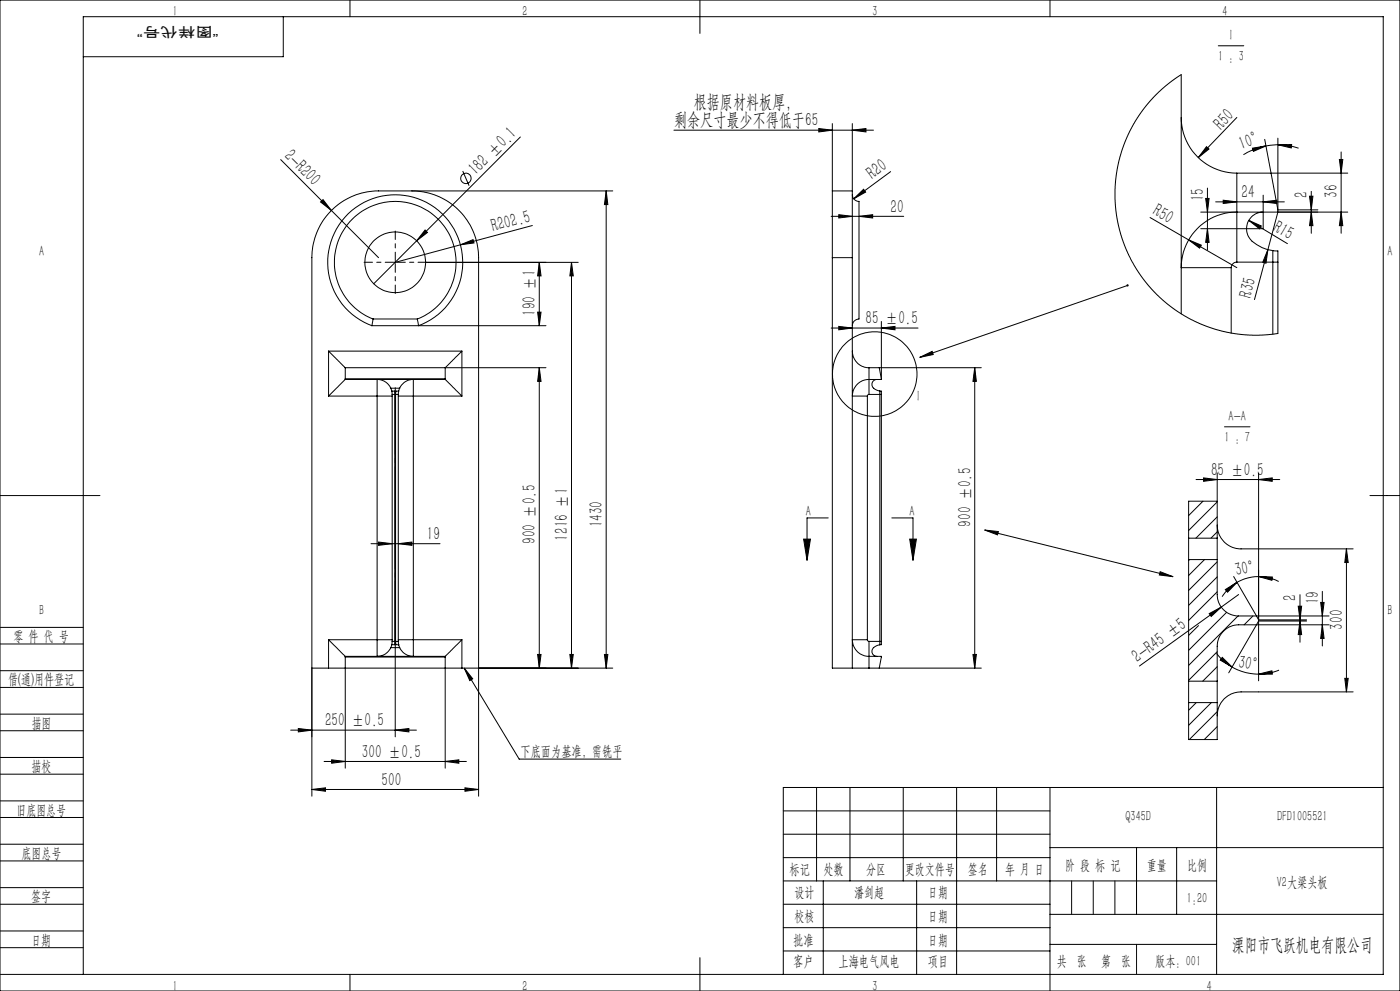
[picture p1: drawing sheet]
<svg xmlns="http://www.w3.org/2000/svg" width="420mm" height="297mm" viewBox="0 0 420 297" stroke-linecap="round" stroke-linejoin="round" font-family="sans-serif">
<g fill="none" stroke="#000" stroke-width=".3">
<path d="M0 0h420v297h-420zM85 5v12h-60M105 0v5M210 0v10M315 0v5M365.5 13.7h7.6M202.2 39h59.8M245.6 38.5l4.1 .5-4.1 .5zM249.7 37v20.2M255.7 39l4.1-.5v1zM255.7 37v20.2M354.4 35.2a16.7 16.7 0 0 0 16.7 16.7"/>
<path d="M371.1 35.2l-11.6 12M84.2 47.8l15.2 15.3M123.6 57.2a20 20 0 0 1 20 20v161.4M138.8 51.3l1.9 4.4M156.1 41.1l-44 44M181.9 57.2l.5 4.1h-1.1zM181.9 57.2v143M183.8 57.2h-70.2a20 20 0 0 0-20 20v161.4M249.7 57.2v20M249.7 57.2h6M255.7 58.4a2.18 2.18 0 0 0 2 2v35.2a2.02 2.02 0 0 0-2 2M255.7 57.2v20"/>
<path d="M256.1 59.6l3-2.9 .6 .9zM267.2 51.4l-11.1 8.2M361.7 59.5h1l-.5 4.1zM361.9 44l.8 .7-3.2 2.5zM362.2 56.4v18.5M371.1 51.9v11.7M375.7 44.4l4.1-.7-3.8 1.7zM379 58.5v10h-18.8M379.4 41.8l4 21.1h12M379.8 43.7l-2.6 .7-4.2 2M383.4 43.4l4.1-.1-.1 1zM383.4 43.4l-3.6 .3"/>
<path d="M383.4 43.4l2.5 .2 3.7 .8M383.4 41.4v22.2l-7.1 26.2M392.9 58.8h1l-.5 4.1zM393.4 57.4v12.5M401.8 47.8h1l-.5 4.1zM402.3 45.5v24.4M404.3 51.9h-33.2M96.2 60.5l.7-.7 2.5 3.3zM99.4 63.1l14.2 14.1M118.3 78.6h.5M118.6 78.3v.6M127.5 68.9l.7 .8-3.2 2.5z"/>
<path d="M127.9 78.6h45.6M138.1 73.4l3.8-1.6 .3 1zM159.7 67.6l-41.1 11M161.8 78.6l.5 4.1h-1zM161.8 78.6v19M171.4 78.6l.6 4.1h-1zM171.4 78.6v121.6M249.3 64.8h21.8M249.7 77.2v123h6M249.7 77.2h6M251.6 64.3l4.1 .5-4.1 .5zM255.7 77.2v123"/>
<path d="M257.7 64.8l4.1-.5v1zM345 65.2l26.1 15M356.6 71.9l3.8 1.6-.5 .9zM362.2 68.5l.5 4.1h-1zM364.7 60.5h20.6M367 60l4.1 .5-4.1 .5zM371.1 63.6a16.6 16.6 0 0 0-16.7 16.6h15M371.1 63.6v15M371.1 78.6a1.69 1.69 0 0 0-1.7 1.6M371.1 78.6h12.3M374.6 66l3.8 1.7-.5 .9zM374.6 66l11.6 7"/>
<path d="M379 60.5l4-.5v1zM379 63.6a5 5 0 0 0-4.7 3.2 5 5 0 0 0 1.3 5.5 11.6 11.6 0 0 0 6.2 2.8M380.4 74.8l-.6 4.1-1-.3zM381.8 75.1v25.1M381.8 75.1l1.6 .1v3.4M383.4 78.6v21.3l-3.6 .5-4.1 .1-6.3-.7-5-1.2-5.8-2.2-4.8-2.7-4.5-3.3-4.1-4-3.2-4.1-2.8-4.7-1.5-3.2-1.4-4-1-3.8-.6-3.8-.2-2.9 .1-5.5 .5-3.7 .9-3.7 1.2-3.8 1.6-3.6 1.8-3.3 2.2-3.3 2.3-2.8 2.7-2.8 3.3-2.8 3.2-2.2 .1 71.6M393.4 63.6l.5 4h-1zM402.3 63.6l.5 4h-1zM404.3 63.6h-44.1M111.5 97.6h52.3M111.9 95.6l-.4 2M111.9 95.6a18.2 18.2 0 0 1-7.9-28 18.2 18.2 0 0 1 29.1 0 18.2 18.2 0 0 1-7.9 28"/>
<path d="M111.9 95.6h13.3M125.2 95.6l.4 2a20.2 20.2 0 0 0 9.2-31.1 20.2 20.2 0 0 0-32.5 0 20.2 20.2 0 0 0 9.2 31.1M161.3 93.6h1l-.5 4zM249.3 98.3h26.1M251.6 97.8l4.1 .5-4.1 .5zM264.4 98.3l4.1-.5v1zM264.4 96.3v17.4h-3.7M338.3 85.5l-62.4 21.6M369.4 80.2v19.6M98.6 105.2l5 5M98.6 118.7h14.5M98.6 105.2h40"/>
<path d="M98.6 105.2v13.5M103.6 113.7l-5 5M103.6 110.2h60.2M103.6 110.2v3.5M103.6 113.5h30M103.6 113.7h30M113.1 118.7h4.6M113.1 118.7v73M117.2 116.3l.3 .9M117.2 116.3v-.1a4 4 0 0 0-4.1-2.3v4.8M117.2 116.3h2.7M117.5 117.2h.9"/>
<path d="M117.5 117.2l.2 1M117.7 118.2h.7M117.7 118.2v74M118.4 117.2v1M118.4 117.2h.4M118.4 118.2v74M118.7 118.2h.8M118.7 118.2v74M118.8 117.2l-.1 1M119.5 118.7h4.5M119.5 118.2v74M119.6 117.2h-.8"/>
<path d="M119.6 117.2l-.1 1M119.9 116.3l-.3 .9M119.9 116.3a4 4 0 0 1 4.1-2.4v4.8M124 118.7h14.6M124 118.7v73M133.6 113.7l5 5M138.6 105.2l-5 5v3.5M138.6 105.2v13.5M161.8 110.2l.5 4.1h-1zM161.8 110.2v90M255.7 105.2a5 5 0 0 0 5 5M260.2 118.7v73"/>
<path d="M260.7 113.7a4.8 4.8 0 0 0-4.9 5h4.4M260.7 113.7v4.5M260.7 118.2l-.5 .5M260.7 118.2h3.7M260.7 110.2v3.5M263.1 113.7a1.49 1.49 0 0 0-1.4 1 1.49 1.49 0 0 0 .4 1.6l1.8 .9M263.8 110.2l.6 3.3M263.9 117.2v76M263.9 117.2a.47 .47 0 0 1 .6 .2 .47 .47 0 0 1-.1 .6v.2M264.4 118.2v74M275.9 107.1l3.7-1.8 .4 1zM292.4 110.2v90"/>
<path d="M292.4 110.2l.5 4.1h-1zM294.4 110.2h-33.7M367.3 127.9h7.7M0 148.5h30M248.5 155.2h-6.4v12.7M267.5 155.2h6.4v12.7M295.4 158.9l4.1 .4-.2 1zM295.4 158.9l56.5 13.9M358.8 143.7h25.1M360.9 150.2l-4.3 4.3M361.1 143.2l4.1 .5-4.1 .5zM365.2 157.4a7.1 7.1 0 0 0 7.1 7.1h33.6"/>
<path d="M365.2 141.7v19.6M365.2 150.2h-8.6v11.1M365.2 150.4l-8.6 8.6M365.2 154.9l-6.4 6.4M365.2 159.4l-1.9 1.9M377.6 143.7l4.1-.5v1zM377.6 141.7v62.3M411 148.5h9M111.3 162.9h20.7M113.6 162.5l4.1 .4-4.1 .5zM119.5 162.9l4.1-.4v.9zM241.1 161.6h2l-1 6.3z"/>
<path d="M272.9 161.6h2l-1 6.3zM348.1 171.3l3.8 1.5-4.1-.5zM356.6 161.3v6.4M356.6 161.3h8.6M356.6 167.7v36.4M356.6 167.7h8.6M356.8 167.7l-.2 .3M361.4 167.7l-4.8 4.8M365.2 161.3v6.4M365.2 167.7v10.5a6.4 6.4 0 0 0 6.4 6.4h27.1M365.2 168.4l-8.6 8.5M365.2 172.9l-8.6 8.5"/>
<path d="M365.2 177.4l-8.6 8.5M367.6 176.7l3.5-2.2-2.8 3zM370.1 172.8l7.5 13h14.4M371.1 174.5l-2.5 1.9-2 2.4M371.6 178.2l-29.8 21.4M377.6 172.8l4.1 .1-.1 1zM377.6 172.8l-3.6 .5-2.9 1.2M377.6 172.8l3.1 .4 2.9 1.1M390 178.2v14.3M396.7 177.2v16.4M403.9 164.5v42.9M403.9 164.5l.6 4.1h-1.1z"/>
<path d="M0 193h25M0 188h25M98.6 191.7l5 5M98.6 191.7h14.5M98.6 191.7v8.5M103.6 196.7v33.5M103.6 196.9h30M103.6 196.7h30M113.1 191.7v4.1a.58 .58 0 0 0 .1 .8 .58 .58 0 0 0 .7 0 4.3 4.3 0 0 0 3.3-2.5M113.1 191.7h4.6M117.2 194.1h2.7M117.5 193.2l-.3 .9"/>
<path d="M117.7 192.2l-.2 1M117.7 192.2h.7M118.4 193.2h-.9M118.4 193.2h.4M118.4 192.2v1M118.6 194.2v26.6M118.7 192.2l.1 1M118.7 192.2h.8M118.8 193.2h.8M119.5 192.2l.1 1M119.5 191.7h4.5M119.6 193.2l.3 .9"/>
<path d="M124 191.7v4.1a.54 .54 0 0 1 0 .7 .54 .54 0 0 1-.6 .2 4.5 4.5 0 0 1-3.5-2.6M124 191.7h14.6M133.6 196.7v33.5M138.6 191.7l-5 5M138.6 191.7v8.5M161.3 196.1h1l-.5 4.1zM171 196.1h1l-.6 4.1zM181.3 196.1h1.1l-.5 4.1zM260.2 191.7h-4.4a4.8 4.8 0 0 0 4.9 5M260.2 191.7l.5 .5M260.7 192.2v4.5M260.7 196.7h3.7l-.6 3.5"/>
<path d="M260.7 192.2h3.7M260.7 196.7v3.5M263.9 193.2a2.12 2.12 0 0 0-2.3 2.4l.5 .8 1 .3M264.4 192.2v1h-.5M291.9 196.1h1l-.5 4.1zM359.6 187.5l-3 2.9M362.8 183.9l3.6-1.9-3 2.7zM364.9 195.8l2 2.1 2.7 2M365.2 195.3l-8.6 8.6M365.2 199.8l-4.4 4.3M366.7 197l2.9 2.9-3.5-2.1zM368 183.5l-11.4 11.4"/>
<path d="M369.6 199.9l3.9 1.6 4.1 .5M371.4 184.6l-14.8 14.8M375.9 184.6l-2.7 2.7M389.5 181.7h1l-.5 4.1zM390 186.1l.5 4.1h-1zM392 186.1h-14.4l-9 15.5M396.2 180.5h1l-.5 4.1zM396.7 187.3l.5 4h-1zM398.7 187.3h-27.1a6.5 6.5 0 0 0-6.4 6.4v10.4M0 206h25M0 201h25M0 219h25"/>
<path d="M0 214h25M87.2 218.8h37.7M89.5 218.3l4.1 .5-4.1 .6zM93.6 200.2h5M98.6 200.2h40M118.6 218.8l4.1-.5v1.1zM138.6 200.2h45.2M139.3 200.2l2.5 3.2-.9 .6zM139.3 200.2l16.5 27.3h30.4M255.7 200.2h5M260.7 200.2h33.7M356.6 204.1v6.5"/>
<path d="M356.6 210.6v11h8.6v-11M356.6 204.1h8.6M356.6 210.6h8.6M358.9 210.6l-2.3 2.3M363.4 210.6l-6.8 6.8M365.2 204.1v6.5M365.2 213.3l-8.4 8.3M365.2 217.8l-3.9 3.8M377.6 202l4-1 .1 1zM383.7 200.8l-2.7 .9-3.4 .3M403.4 203.3h1.1l-.6 4.1zM405.9 207.4h-33.6a7.1 7.1 0 0 0-7.1 7.1"/>
<path d="M0 232h25M0 227h25M93.6 236.6l4-.5v1zM93.6 236.6h50M97.2 228.2h42.7M99.5 227.7l4.1 .5-4.1 .5zM133.6 228.2l4.1-.5v1zM139.5 236.1l4.1 .5-4.1 .5zM245 236v28M255 236v28M271 236v28M287 236v56"/>
<path d="M299 236v28M315 236v61M365 236v56M415 236h-180v56M0 245h25M0 240h25M0 258h25M0 253h25M235 257h80M235 243h80M235 250h80M315 254h100"/>
<path d="M341 254v20M353 254v20M0 271h25M0 266h25M0 279h25M235 271h80M235 264h130M235 278h80M247 264v28M275 264v28M315 274h100M0 284h25"/>
<path d="M0 292h415v-287h-390v287M105 292v5M210 287v10M235 285h80M315 283h50"/>
<circle cx="139.8" cy="53.5" r="1.56"/>
<circle cx="118.6" cy="78.6" r="9.1"/>
<circle cx="262.4" cy="112.1" r="12.7"/>
</g>
<path d="M118.1 78.6h-8.9M118.6 78.1v-8.9M118.6 79.1v8.8M119.1 78.6h8.8" fill="none" stroke="#000" stroke-width=".3" stroke-dasharray="30.5 1.3 1.3 1.3" stroke-dashoffset="28"/>
<path d="M118.6 116.2v78" fill="none" stroke="#000" stroke-width=".3" stroke-dasharray="30.5 1.3 1.3 1.3" stroke-dashoffset="10.5"/>
<path d="M321.5 264v10M328 264v10M334.5 264v10M341 283v9" fill="none" stroke="#0a0605" stroke-width=".3"/>
<g fill="#000">
<path d="M256.1 59.6l3-2.9 .6 .9zM361.9 44l.8 .7-3.2 2.5zM96.2 60.5l.7-.7 2.5 3.3zM127.5 68.9l.7 .8-3.2 2.5zM138.1 73.4l3.8-1.6 .3 1zM356.6 71.9l3.8 1.6-.5 .9zM374.6 66l3.8 1.7-.5 .9zM380.4 74.8l-.6 4.1-1-.3zM362.8 183.9l3.6-1.9-3 2.7z"/>
<path d="M255.7 39l4.1-.5v1zM245.6 38.5l4.1 .5-4.1 .5zM257.7 64.8l4.1-.5v1zM251.6 64.3l4.1 .5-4.1 .5z"/>
<path d="M383.4 43.4l4.1-.1-.1 1zM375.7 44.4l4.1-.7-3.8 1.7z"/>
<path d="M161.8 78.6l.5 4.1h-1zM161.3 93.6h1l-.5 4z"/>
<path d="M362.2 68.5l.5 4.1h-1zM361.7 59.5h1l-.5 4.1z"/>
<path d="M379 60.5l4-.5v1zM367 60l4.1 .5-4.1 .5z"/>
<path d="M393.4 63.6l.5 4h-1zM392.9 58.8h1l-.5 4.1zM403.4 203.3h1.1l-.6 4.1zM403.9 164.5l.6 4.1h-1.1z"/>
<path d="M251.6 97.8l4.1 .5-4.1 .5zM264.4 98.3l4.1-.5v1z"/>
<path d="M161.8 110.2l.5 4.1h-1zM161.3 196.1h1l-.5 4.1zM401.8 47.8h1l-.5 4.1zM402.3 63.6l.5 4h-1z"/>
<path d="M361.1 143.2l4.1 .5-4.1 .5zM377.6 143.7l4.1-.5v1z"/>
<path d="M272.9 161.6h2l-1 6.3zM241.1 161.6h2l-1 6.3z"/>
<path d="M377.6 172.8l4.1 .1-.1 1zM367.6 176.7l3.5-2.2-2.8 3z"/>
<path d="M366.7 197l2.9 2.9-3.5-2.1zM377.6 202l4-1 .1 1z"/>
<path d="M396.2 180.5h1l-.5 4.1zM396.7 187.3l.5 4h-1zM389.5 181.7h1l-.5 4.1zM390 186.1l.5 4.1h-1z"/>
<path d="M118.6 218.8l4.1-.5v1.1zM89.5 218.3l4.1 .5-4.1 .6z"/>
<path d="M139.3 200.2l2.5 3.2-.9 .6zM338.1 85.2a.35 .35 0 0 0-.2 .5 .35 .35 0 0 0 .5 .2 .35 .35 0 0 0 .2-.5l-.3 .1 .3-.2zM275.9 107.1l3.7-1.8 .4 1zM348.1 171.3l3.8 1.5-4.1-.5zM295.4 158.9l4.1 .4-.2 1z"/>
<path d="M181.3 196.1h1.1l-.5 4.1zM181.9 57.2l.5 4.1h-1.1zM171 196.1h1l-.6 4.1zM171.4 78.6l.6 4.1h-1z"/>
<path d="M291.9 196.1h1l-.5 4.1zM292.4 110.2l.5 4.1h-1z"/>
<path d="M93.6 236.6l4-.5v1zM139.5 236.1l4.1 .5-4.1 .5zM99.5 227.7l4.1 .5-4.1 .5zM133.6 228.2l4.1-.5v1zM113.6 162.5l4.1 .4-4.1 .5zM119.5 162.9l4.1-.4v.9z"/>
</g>
<g font-size="5.6">
<text x="208.1" y="32.3">根据原材料板厚，</text>
<text x="202.2" y="37.9">剩余尺寸最少不得低于65</text>
<text x="366.4" y="39.2" transform="rotate(-46 366.4 39.2)">R50</text>
<text x="85" y="47" transform="rotate(45 85 47)">2-R200</text>
<text x="372.5" y="45" transform="rotate(-21 372.5 45)">10°</text>
<text x="142.8" y="52.8" transform="rotate(-45 142.8 52.8)">182 ±0.1</text>
<text x="261.8" y="54" transform="rotate(-37 261.8 54)">R20</text>
<text x="372.5" y="59.4">24</text>
<text x="392.3" y="59.3" transform="rotate(-90 392.3 59.3)">2</text>
<text x="401.2" y="59.2" transform="rotate(-90 401.2 59.2)">36</text>
<text x="267.2" y="63.7">20</text>
<text x="345.6" y="64.2" transform="rotate(30 345.6 64.2)">R50</text>
<text x="361.1" y="60.3" transform="rotate(-90 361.1 60.3)">15</text>
<text x="148" y="69.6" transform="rotate(-15 148 69.6)">R202.5</text>
<text x="381.7" y="69.1" transform="rotate(30 381.7 69.1)">R15</text>
<text x="375.3" y="89.5" transform="rotate(-75 375.3 89.5)">R35</text>
<text x="160.7" y="94.7" transform="rotate(-90 160.7 94.7)">190 ±1</text>
<text x="259.7" y="97.2">85 ±0.5</text>
<text x="363.3" y="142.6">85 ±0.5</text>
<text x="128.1" y="161.8">19</text>
<text x="170.4" y="162" transform="rotate(-90 170.4 162)">1216 ±1</text>
<text x="180.7" y="158.1" transform="rotate(-90 180.7 158.1)">1430</text>
<text x="291.3" y="157.8" transform="rotate(-90 291.3 157.8)">900 ±0.5</text>
<text x="160.7" y="163" transform="rotate(-90 160.7 163)">900 ±0.5</text>
<text x="370.9" y="172.7" transform="rotate(-12 370.9 172.7)">30°</text>
<text x="388.9" y="180.2" transform="rotate(-90 388.9 180.2)">2</text>
<text x="395.6" y="181.2" transform="rotate(-90 395.6 181.2)">19</text>
<text x="402.8" y="188.7" transform="rotate(-90 402.8 188.7)">300</text>
<text x="341.2" y="198.7" transform="rotate(-36 341.2 198.7)">2-R45 ±5</text>
<text x="371.3" y="200.1" transform="rotate(9 371.3 200.1)">30°</text>
<text x="97.5" y="217.7">250 ±0.5</text>
<text x="108.6" y="227.1">300 ±0.5</text>
<text x="114.5" y="235.5">500</text>
<text x="369.6" y="284.9">溧阳市飞跃机电有限公司</text>
</g>
<g font-size="4.4">
<text x="51.8" y="4.9">1</text>
<text x="156.8" y="4.9">2</text>
<text x="261.8" y="4.9">3</text>
<text x="366.7" y="4.9">4</text>
<text x="369.1" y="12">I</text>
<text x="365.5" y="18.2">1 : 3</text>
<text x="11.7" y="76.6">A</text>
<text x="416.2" y="76.6">A</text>
<text x="275.3" y="120.1">I</text>
<text x="368.6" y="126.2">A-A</text>
<text x="367.4" y="132.4">1 : 7</text>
<text x="241.8" y="154.6">A</text>
<text x="272.9" y="154.5">A</text>
<text x="11.8" y="184.4">B</text>
<text x="416.3" y="184.4">B</text>
<text x="4" y="192">零 件 代 号</text>
<text x="2.5" y="205.1">借(通)用件登记</text>
<text x="9.5" y="218.1">描图</text>
<text x="156.2" y="226.6">下底面为基准，需铣平</text>
<text x="9.5" y="231.1">描校</text>
<text x="5" y="244.2">旧底图总号</text>
<text x="337.6" y="246.2">Q345D</text>
<text x="383.1" y="246.2">DFD1005521</text>
<text x="6.5" y="257.2">底图总号</text>
<text x="236.9" y="261.9">标记</text>
<text x="247.1" y="261.9">处数</text>
<text x="259.9" y="261.9">分区</text>
<text x="271.5" y="261.9">更改文件号</text>
<text x="290.4" y="261.9">签名</text>
<text x="301.5" y="261.9">年 月 日</text>
<text x="319.5" y="260.6">阶 段 标 记</text>
<text x="344" y="260.6">重量</text>
<text x="356.1" y="260.6">比例</text>
<text x="238.3" y="268.9">设计</text>
<text x="256.2" y="268.9">潘剑超</text>
<text x="278.5" y="268.9">日期</text>
<text x="383.1" y="265.7">V2大梁头板</text>
<text x="9.4" y="270.1">签字</text>
<text x="356" y="270.7">1:20</text>
<text x="238.3" y="276.1">校核</text>
<text x="278.5" y="276">日期</text>
<text x="9.4" y="283.2">日期</text>
<text x="238" y="283.3">批准</text>
<text x="278.5" y="283.3">日期</text>
<text x="238" y="289.4">客户</text>
<text x="251.5" y="289.4">上海电气风电</text>
<text x="278.4" y="289.4">项目</text>
<text x="317" y="289.4">共 张</text>
<text x="330.3" y="289.4">第 张</text>
<text x="346.6" y="289.4">版本：001</text>
<text x="51.8" y="296.9">1</text>
<text x="156.8" y="296.9">2</text>
<text x="261.8" y="296.9">3</text>
<text x="362.1" y="296.9">4</text>
</g>
<text font-size="4.1" fill="#0a0605" x="65.6" y="8" transform="rotate(-180 65.6 8)">“图样代号”</text>
</svg>
